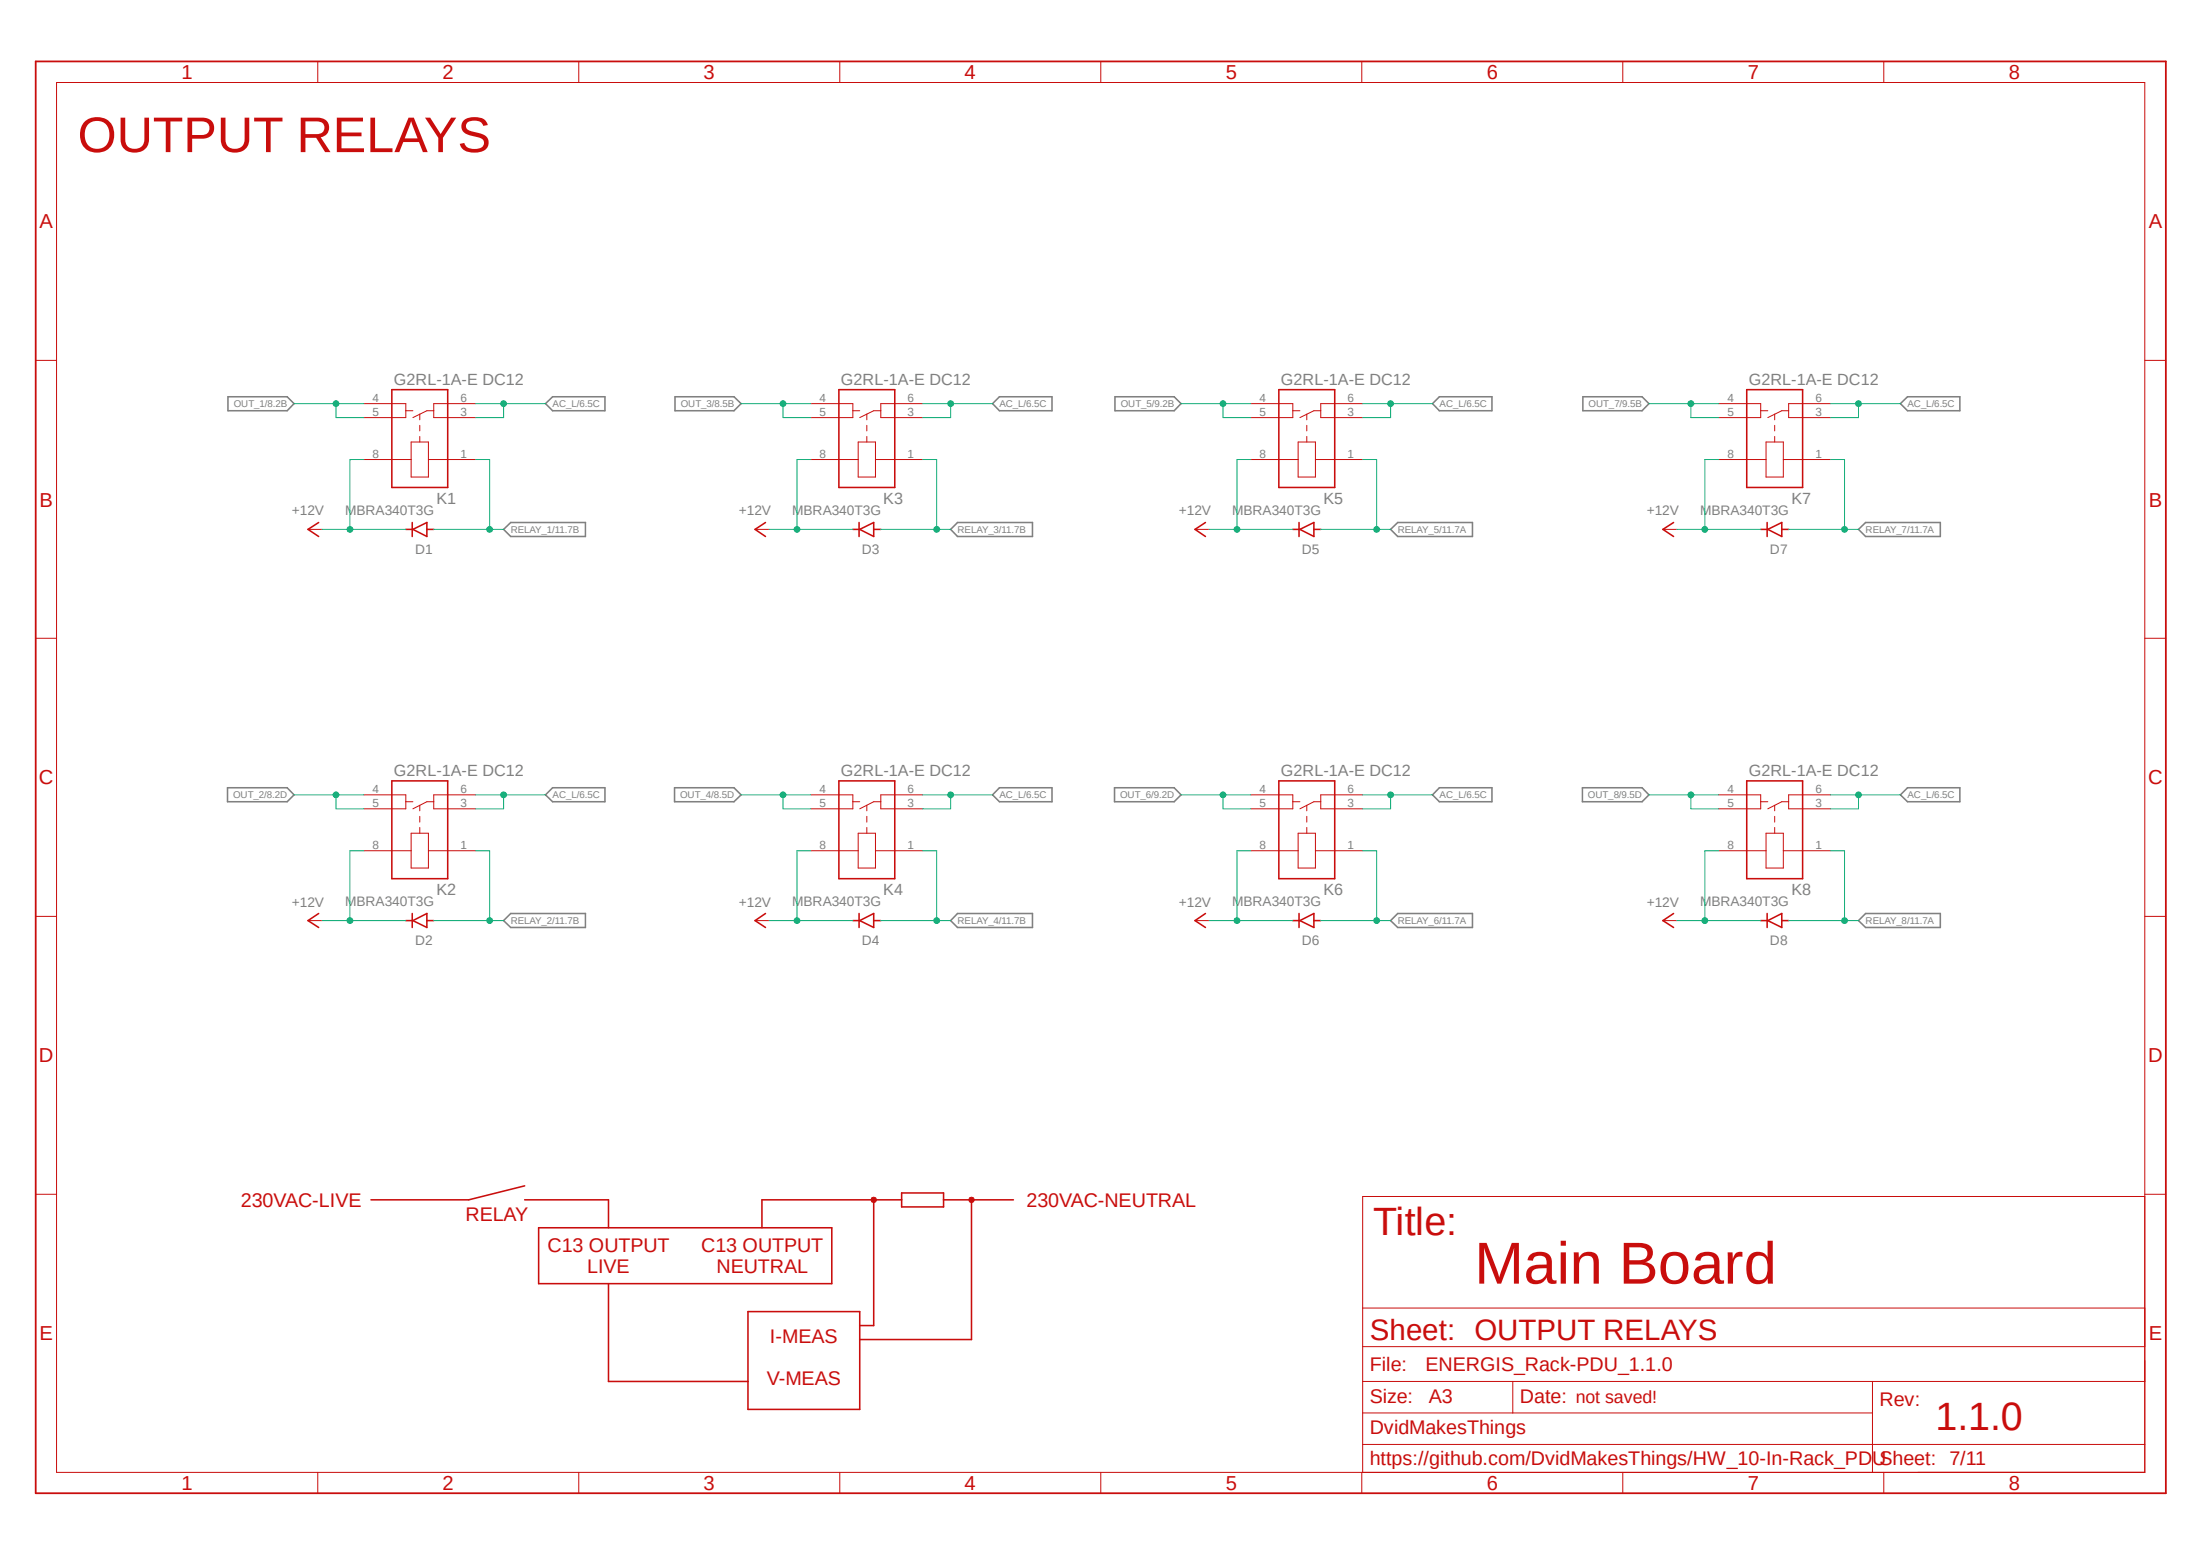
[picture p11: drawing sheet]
<svg xmlns="http://www.w3.org/2000/svg" width="420mm" height="297mm" viewBox="0 0 420 297" stroke-linecap="round" stroke-linejoin="round" font-family="sans-serif">
<path d="M6.3 11.4l407.6 274.2M413.9 11.4l-407.6 274.2" fill="none" stroke="#fff" stroke-width=".19"/>
<g fill="none" stroke="#808080" stroke-width=".3">
<path d="M43.5 75.7h11.3l1.3 1.3-1.3 1.4h-11.3zM104.1 77l1.4-1.3h10v2.7h-10zM128.9 75.7h11.2l1.4 1.3-1.4 1.4h-11.2zM189.5 77l1.3-1.3h10v2.7h-10zM212.9 75.7h11.3l1.3 1.3-1.3 1.4h-11.3zM273.5 77l1.3-1.3h10v2.7h-10zM302.2 75.7h11.3l1.3 1.3-1.3 1.4h-11.3zM362.8 77l1.4-1.3h9.9v2.7h-9.9zM182.8 99.7h14.3v2.7h-14.3l-1.3-1.4zM96.1 101l1.4-1.3h14.3v2.7h-14.3zM265.5 101l1.3-1.3h14.3v2.7h-14.3zM354.8 101l1.4-1.3h14.2v2.7h-14.2z"/>
<path d="M43.4 150.4h11.4l1.3 1.3-1.3 1.3h-11.4zM104.1 151.7l1.4-1.3h10v2.6h-10zM128.8 150.4h11.3l1.4 1.3-1.4 1.3h-11.3zM190.8 150.4h10v2.6h-10l-1.3-1.3zM212.8 150.4h11.4l1.3 1.3-1.3 1.3h-11.4zM274.8 150.4h10v2.6h-10l-1.3-1.3zM302.1 150.4h11.4l1.3 1.3-1.3 1.3h-11.4zM362.8 151.7l1.4-1.3h9.9v2.6h-9.9zM96.1 175.7l1.4-1.3h14.3v2.6h-14.3zM182.8 174.4h14.3v2.6h-14.3l-1.3-1.3zM265.5 175.7l1.3-1.3h14.3v2.6h-14.3zM356.2 174.4h14.2v2.6h-14.2l-1.4-1.3z"/>
</g>
<path d="M100.2 226.4l-10.7 2.6h-18.7M100.2 229h16v5.4M102.8 234.4h56v10.6h-56zM166.8 229v24h-2.7M172.1 229h-26.6v5.4M172.1 227.7h8v2.7h-8zM180.1 229h13.4M185.5 229v26.7h-21.4M116.2 245v18.7h26.6M142.8 250.4h21.3v18.6h-21.3z" fill="none" stroke="#c90d0c" stroke-width=".3"/>
<path d="M166.4 228.6l.4-.1 .4 .1 .1 .4-.1 .4-.4 .2-.4-.2-.1-.4z" fill-rule="evenodd" fill="#c90d0c"/>
<path d="M166.4 228.6l.4-.1 .4 .1 .1 .4-.1 .4-.4 .2-.4-.2-.1-.4z" fill="none" stroke="#c90d0c" stroke-width=".19"/>
<path d="M185.1 228.6l.4-.1 .3 .1 .2 .4-.2 .4-.3 .2-.4-.2-.1-.4z" fill-rule="evenodd" fill="#c90d0c"/>
<g fill="none" stroke="#c90d0c" stroke-width=".19">
<path d="M10.8 15.7h398.6v265.4h-398.6zM60.7 11.7v4M110.5 11.7v4M160.3 11.7v4M210.1 11.7v4M260 11.7v4M309.8 11.7v4M359.6 11.7v4M6.8 68.8h4M69.5 77h8v2.7h-8M77.5 78.4h1.3M80.1 79v1.1"/>
<path d="M82.8 78.4h-1.3l-2.7 1.3M90.8 77h-8v2.7h8M154.8 77h8v2.7h-8M162.8 78.4h1.3M165.5 79v1.1M168.1 78.4h-1.3l-2.7 1.3M176.1 77h-8v2.7h8M238.8 77h8v2.7h-8M246.8 78.4h1.4M249.5 79v1.1M252.1 78.4h-1.3l-2.6 1.3M260.1 77h-8v2.7h8"/>
<path d="M328.1 77h8v2.7h-8M336.1 78.4h1.4M338.8 79v1.1M341.5 78.4h-1.4l-2.6 1.3M349.5 77h-8v2.7h8M409.4 68.8h4.1M69.5 87.7h9M78.5 84.4h3.3v6.7h-3.3zM80.1 81.2v1.1M80.1 83.3v1.1M81.8 87.7h9M154.8 87.7h9"/>
<path d="M163.8 84.4h3.3v6.7h-3.3zM165.5 81.2v1.1M165.5 83.3v1.1M167.1 87.7h9M238.8 87.7h9M247.8 84.4h3.3v6.7h-3.3zM249.5 81.2v1.1M249.5 83.3v1.1M251.1 87.7h9M328.1 87.7h9M337.1 84.4h3.3v6.7h-3.3zM338.8 81.2v1.1"/>
<path d="M338.8 83.3v1.1M340.4 87.7h9.1M58.8 101h2.7M144.1 101h2.7M228.1 101h2.7M317.5 101h2.6M6.8 121.8h4M409.4 121.8h4.1M69.5 151.7h8v2.7h-8M77.5 153h1.3M78.5 159h3.3v6.7h-3.3zM80.1 153.7v1.1"/>
<path d="M80.1 155.8v1.1M80.1 157.9v1.1M82.8 153h-1.3l-2.7 1.4M90.8 151.7h-8v2.7h8M154.8 151.7h8v2.7h-8M162.8 153h1.3M163.8 159h3.3v6.7h-3.3zM165.5 153.7v1.1M165.5 155.8v1.1M165.5 157.9v1.1M168.1 153h-1.3l-2.7 1.4M176.1 151.7h-8v2.7h8"/>
<path d="M238.8 151.7h8v2.7h-8M246.8 153h1.4M247.8 159h3.3v6.7h-3.3zM249.5 153.7v1.1M249.5 155.8v1.1M249.5 157.9v1.1M252.1 153h-1.3l-2.6 1.4M260.1 151.7h-8v2.7h8M328.1 151.7h8v2.7h-8M336.1 153h1.4M337.1 159h3.3v6.7h-3.3zM338.8 153.7v1.1"/>
<path d="M338.8 155.8v1.1M338.8 157.9v1.1M341.5 153h-1.4l-2.6 1.4M349.5 151.7h-8v2.7h8M6.8 174.9h4M58.8 175.7h2.7M69.5 162.4h9M81.8 162.4h9M144.1 175.7h2.7M154.8 162.4h9M167.1 162.4h9M228.1 175.7h2.7"/>
<path d="M238.8 162.4h9M251.1 162.4h9M317.5 175.7h2.6M328.1 162.4h9M340.4 162.4h9.1M409.4 174.9h4.1M6.8 228h4M185.1 228.6l.4-.1 .3 .1 .2 .4-.2 .4-.3 .2-.4-.2-.1-.4zM409.4 228h4.1M409.4 228.4h-149.3v52.7M260.1 249.7h149.3M260.1 257h149.3"/>
<path d="M260.1 263.7h149.3M260.1 275.7h149.3M260.1 269.7h97.4M288.8 263.7v6M357.5 263.7v17.4M60.7 281.1v3.9M110.5 281.1v3.9M160.3 281.1v3.9M210.1 281.1v3.9M260 281.1v3.9M309.8 281.1v3.9M359.6 281.1v3.9"/>
</g>
<g fill="none" stroke="#c90d0c" stroke-width=".3">
<path d="M74.8 74.4h10.7v18.6h-10.7zM160.1 74.4h10.7v18.6h-10.7zM244.1 74.4h10.7v18.6h-10.7zM333.5 74.4h10.6v18.6h-10.6zM60.8 99.7l-2 1.3 2 1.4M78.7 99.7v2.7M146.1 99.7l-2 1.3 2 1.4M164 99.7v2.7M230.1 99.7l-2 1.3 2 1.4M248 99.7v2.7M319.5 99.7l-2 1.3 2 1.4M337.4 99.7v2.7"/>
<path d="M77.5 101h1.3M78.8 101l2.7-1.3v2.7zM81.5 101h1.3M162.8 101h1.3M164.1 101l2.7-1.3v2.7zM166.8 101h1.3M246.8 101h1.4M248.2 101l2.6-1.3v2.7zM250.8 101h1.3M336.1 101h1.4M337.5 101l2.6-1.3v2.7zM340.1 101h1.4"/>
<path d="M74.8 149.1h10.7v18.6h-10.7zM160.1 149.1h10.7v18.6h-10.7zM244.1 149.1h10.7v18.6h-10.7zM333.5 149.1h10.6v18.6h-10.6zM60.8 174.4l-2 1.3 2 1.3M77.5 175.7h1.3M78.7 174.4v2.6M78.8 175.7l2.7-1.3v2.6zM81.5 175.7h1.3M146.1 174.4l-2 1.3 2 1.3M162.8 175.7h1.3M164 174.4v2.6"/>
<path d="M164.1 175.7l2.7-1.3v2.6zM166.8 175.7h1.3M230.1 174.4l-2 1.3 2 1.3M246.8 175.7h1.4M248 174.4v2.6M248.2 175.7l2.6-1.3v2.6zM250.8 175.7h1.3M319.5 174.4l-2 1.3 2 1.3M336.1 175.7h1.4M337.4 174.4v2.6M337.5 175.7l2.6-1.3v2.6zM340.1 175.7h1.4"/>
</g>
<path d="M6.8 11.7h406.7v273.3h-406.7z" fill="none" stroke="#c90d0c" stroke-width=".34"/>
<path d="M90.8 87.7h2.7v13.3M82.8 101h13.3" fill="none" stroke="#0dab76" stroke-width=".19"/>
<circle cx="93.5" cy="101" r=".55" fill="#0dab76"/>
<g fill="none" stroke="#0dab76" stroke-width=".19">
<path d="M69.5 87.7h-2.7v13.3M61.5 101h16"/>
<circle cx="93.5" cy="101" r=".55"/>
</g>
<circle cx="66.8" cy="101" r=".55" fill="#0dab76"/>
<g fill="none" stroke="#0dab76" stroke-width=".19">
<path d="M61.5 175.7h16M69.5 162.4h-2.7v13.3"/>
<circle cx="66.8" cy="101" r=".55"/>
</g>
<circle cx="66.8" cy="175.7" r=".55" fill="#0dab76"/>
<g fill="none" stroke="#0dab76" stroke-width=".19">
<path d="M154.8 87.7h-2.7v13.3M146.8 101h16"/>
<circle cx="66.8" cy="175.7" r=".55"/>
</g>
<circle cx="152.1" cy="101" r=".55" fill="#0dab76"/>
<g fill="none" stroke="#0dab76" stroke-width=".19">
<path d="M146.8 175.7h16M154.8 162.4h-2.7v13.3"/>
<circle cx="152.1" cy="101" r=".55"/>
</g>
<circle cx="152.1" cy="175.7" r=".55" fill="#0dab76"/>
<g fill="none" stroke="#0dab76" stroke-width=".19">
<path d="M238.8 87.7h-2.7v13.3M230.8 101h16"/>
<circle cx="152.1" cy="175.7" r=".55"/>
</g>
<circle cx="236.1" cy="101" r=".55" fill="#0dab76"/>
<g fill="none" stroke="#0dab76" stroke-width=".19">
<path d="M230.8 175.7h16M238.8 162.4h-2.7v13.3"/>
<circle cx="236.1" cy="101" r=".55"/>
</g>
<circle cx="236.1" cy="175.7" r=".55" fill="#0dab76"/>
<g fill="none" stroke="#0dab76" stroke-width=".19">
<path d="M328.1 87.7h-2.6v13.3M320.1 101h16"/>
<circle cx="236.1" cy="175.7" r=".55"/>
</g>
<circle cx="325.5" cy="101" r=".55" fill="#0dab76"/>
<g fill="none" stroke="#0dab76" stroke-width=".19">
<path d="M320.1 175.7h16M328.1 162.4h-2.6v13.3"/>
<circle cx="325.5" cy="101" r=".55"/>
</g>
<circle cx="325.5" cy="175.7" r=".55" fill="#0dab76"/>
<g fill="none" stroke="#0dab76" stroke-width=".19">
<path d="M56.1 77h13.4M64.1 77v2.7h5.4"/>
<circle cx="325.5" cy="175.7" r=".55"/>
</g>
<circle cx="64.1" cy="77" r=".55" fill="#0dab76"/>
<g fill="none" stroke="#0dab76" stroke-width=".19">
<path d="M56.1 151.7h13.4M64.1 151.7v2.7h5.4"/>
<circle cx="64.1" cy="77" r=".55"/>
</g>
<circle cx="64.1" cy="151.7" r=".55" fill="#0dab76"/>
<g fill="none" stroke="#0dab76" stroke-width=".19">
<path d="M141.5 77h13.3M149.5 77v2.7h5.3"/>
<circle cx="64.1" cy="151.7" r=".55"/>
</g>
<circle cx="149.5" cy="77" r=".55" fill="#0dab76"/>
<g fill="none" stroke="#0dab76" stroke-width=".19">
<path d="M141.5 151.7h13.3M149.5 151.7v2.7h5.3"/>
<circle cx="149.5" cy="77" r=".55"/>
</g>
<circle cx="149.5" cy="151.7" r=".55" fill="#0dab76"/>
<g fill="none" stroke="#0dab76" stroke-width=".19">
<path d="M314.8 151.7h13.3M322.8 151.7v2.7h5.3"/>
<circle cx="149.5" cy="151.7" r=".55"/>
</g>
<circle cx="322.8" cy="151.7" r=".55" fill="#0dab76"/>
<g fill="none" stroke="#0dab76" stroke-width=".19">
<path d="M314.8 77h13.3M322.8 77v2.7h5.3"/>
<circle cx="322.8" cy="151.7" r=".55"/>
</g>
<circle cx="322.8" cy="77" r=".55" fill="#0dab76"/>
<g fill="none" stroke="#0dab76" stroke-width=".19">
<path d="M225.5 151.7h13.3M233.5 151.7v2.7h5.3"/>
<circle cx="322.8" cy="77" r=".55"/>
</g>
<circle cx="233.5" cy="151.7" r=".55" fill="#0dab76"/>
<g fill="none" stroke="#0dab76" stroke-width=".19">
<path d="M225.5 77h13.3M233.5 77v2.7h5.3"/>
<circle cx="233.5" cy="151.7" r=".55"/>
</g>
<circle cx="233.5" cy="77" r=".55" fill="#0dab76"/>
<g fill="none" stroke="#0dab76" stroke-width=".19">
<path d="M176.1 151.7h13.4M181.5 151.7v2.7h-5.4"/>
<circle cx="233.5" cy="77" r=".55"/>
</g>
<circle cx="181.5" cy="151.7" r=".55" fill="#0dab76"/>
<g fill="none" stroke="#0dab76" stroke-width=".19">
<path d="M90.8 77h13.3"/>
<circle cx="181.5" cy="151.7" r=".55"/>
</g>
<circle cx="96.1" cy="77" r=".55" fill="#0dab76"/>
<g fill="none" stroke="#0dab76" stroke-width=".19">
<path d="M96.1 77v2.7h-5.3M90.8 151.7h13.3"/>
<circle cx="96.1" cy="77" r=".55"/>
</g>
<circle cx="96.1" cy="151.7" r=".55" fill="#0dab76"/>
<g fill="none" stroke="#0dab76" stroke-width=".19">
<path d="M176.1 77h13.4M96.1 151.7v2.7h-5.3"/>
<circle cx="96.1" cy="151.7" r=".55"/>
</g>
<circle cx="181.5" cy="77" r=".55" fill="#0dab76"/>
<g fill="none" stroke="#0dab76" stroke-width=".19">
<path d="M181.5 77v2.7h-5.4M349.5 151.7h13.3"/>
<circle cx="181.5" cy="77" r=".55"/>
</g>
<circle cx="354.8" cy="151.7" r=".55" fill="#0dab76"/>
<g fill="none" stroke="#0dab76" stroke-width=".19">
<path d="M349.5 77h5.3M354.8 151.7v2.7h-5.3"/>
<circle cx="354.8" cy="151.7" r=".55"/>
</g>
<circle cx="354.8" cy="77" r=".55" fill="#0dab76"/>
<g fill="none" stroke="#0dab76" stroke-width=".19">
<path d="M362.8 77h-8v2.7h-5.3M260.1 151.7h13.4"/>
<circle cx="354.8" cy="77" r=".55"/>
</g>
<circle cx="265.5" cy="151.7" r=".55" fill="#0dab76"/>
<g fill="none" stroke="#0dab76" stroke-width=".19">
<path d="M260.1 77h5.4v2.7h-5.4M265.5 151.7v2.7h-5.4"/>
<circle cx="265.5" cy="151.7" r=".55"/>
</g>
<circle cx="265.5" cy="77" r=".55" fill="#0dab76"/>
<g fill="none" stroke="#0dab76" stroke-width=".19">
<path d="M265.5 77h8M82.8 175.7h13.3M90.8 162.4h2.7v13.3"/>
<circle cx="265.5" cy="77" r=".55"/>
</g>
<circle cx="93.5" cy="175.7" r=".55" fill="#0dab76"/>
<g fill="none" stroke="#0dab76" stroke-width=".19">
<path d="M176.1 87.7h2.7v13.3M168.1 101h13.4"/>
<circle cx="93.5" cy="175.7" r=".55"/>
</g>
<circle cx="178.8" cy="101" r=".55" fill="#0dab76"/>
<g fill="none" stroke="#0dab76" stroke-width=".19">
<path d="M168.1 175.7h13.4M176.1 162.4h2.7v13.3"/>
<circle cx="178.8" cy="101" r=".55"/>
</g>
<circle cx="178.8" cy="175.7" r=".55" fill="#0dab76"/>
<g fill="none" stroke="#0dab76" stroke-width=".19">
<path d="M260.1 87.7h2.7v13.3M252.1 101h13.4"/>
<circle cx="178.8" cy="175.7" r=".55"/>
</g>
<circle cx="262.8" cy="101" r=".55" fill="#0dab76"/>
<g fill="none" stroke="#0dab76" stroke-width=".19">
<path d="M252.1 175.7h13.4M260.1 162.4h2.7v13.3"/>
<circle cx="262.8" cy="101" r=".55"/>
</g>
<circle cx="262.8" cy="175.7" r=".55" fill="#0dab76"/>
<g fill="none" stroke="#0dab76" stroke-width=".19">
<path d="M349.5 87.7h2.6v13.3M341.5 101h13.3"/>
<circle cx="262.8" cy="175.7" r=".55"/>
</g>
<circle cx="352.1" cy="101" r=".55" fill="#0dab76"/>
<g fill="none" stroke="#0dab76" stroke-width=".19">
<path d="M341.5 175.7h13.3M349.5 162.4h2.6v13.3"/>
<circle cx="352.1" cy="101" r=".55"/>
</g>
<circle cx="352.1" cy="175.7" r=".55" fill="#0dab76"/>
<circle cx="352.1" cy="175.7" r=".55" fill="none" stroke="#0dab76" stroke-width=".19"/>
<text font-size="11.3" fill="#c90d0c" x="281.5" y="245">Main Board</text>
<text font-size="9.6" fill="#c90d0c" x="14.8" y="29">OUTPUT RELAYS</text>
<g font-size="7.5" fill="#c90d0c">
<text x="262.1" y="235.7">Title:</text>
<text x="369.5" y="273">1.1.0</text>
</g>
<text font-size="5.6" fill="#c90d0c" x="261.5" y="255.7">Sheet: OUTPUT RELAYS</text>
<g font-size="3.9" fill="#c90d0c">
<text x="34.7" y="15.1">1</text>
<text x="84.5" y="15.1">2</text>
<text x="134.3" y="15.1">3</text>
<text x="184.2" y="15.1">4</text>
<text x="234" y="15.1">5</text>
<text x="283.8" y="15.1">6</text>
<text x="333.7" y="15.1">7</text>
<text x="383.5" y="15.1">8</text>
<text x="7.5" y="43.6">A</text>
<text x="410.2" y="43.6">A</text>
<text x="7.5" y="96.7">B</text>
<text x="410.2" y="96.7">B</text>
<text x="7.4" y="149.7">C</text>
<text x="410.1" y="149.7">C</text>
<text x="7.4" y="202.8">D</text>
<text x="410.1" y="202.8">D</text>
<text x="7.5" y="255.9">E</text>
<text x="410.2" y="255.9">E</text>
<text x="34.7" y="284.4">1</text>
<text x="84.5" y="284.4">2</text>
<text x="134.3" y="284.4">3</text>
<text x="184.2" y="284.4">4</text>
<text x="234" y="284.4">5</text>
<text x="283.8" y="284.4">6</text>
<text x="333.7" y="284.4">7</text>
<text x="383.5" y="284.4">8</text>
</g>
<g font-size="3.8" fill="#c90d0c">
<text x="46" y="230.3">230VAC-LIVE</text>
<text x="88.9" y="233">RELAY</text>
<text x="196" y="230.3">230VAC-NEUTRAL</text>
<text x="104.5" y="239">C13 OUTPUT</text>
<text x="133.9" y="239">C13 OUTPUT</text>
<text x="112.1" y="243">LIVE</text>
<text x="136.8" y="243">NEUTRAL</text>
<text x="147" y="256.4">I-MEAS</text>
<text x="261.5" y="261.7">File:</text>
<text x="272.2" y="261.7">ENERGIS_Rack-PDU_1.1.0</text>
<text x="146.4" y="264.3">V-MEAS</text>
<text x="261.5" y="267.7">Size:</text>
<text x="272.8" y="267.7">A3</text>
<text x="290.2" y="267.7">Date: not saved!</text>
<text x="358.8" y="268.4">Rev:</text>
<text x="261.5" y="273.7">DvidMakesThings</text>
<text x="261.5" y="279.7">https://github.com/DvidMakesThings/HW_10-In-Rack_PDUSheet: 7/11</text>
</g>
<g font-size="3.1" fill="#808080">
<text x="75.2" y="73.5">G2RL-1A-E DC12</text>
<text x="160.5" y="73.5">G2RL-1A-E DC12</text>
<text x="244.5" y="73.5">G2RL-1A-E DC12</text>
<text x="333.8" y="73.5">G2RL-1A-E DC12</text>
<text x="83.3" y="96.2">K1</text>
<text x="168.6" y="96.2">K3</text>
<text x="252.6" y="96.2">K5</text>
<text x="342" y="96.2">K7</text>
<text x="75.2" y="148.1">G2RL-1A-E DC12</text>
<text x="160.5" y="148.1">G2RL-1A-E DC12</text>
<text x="244.5" y="148.1">G2RL-1A-E DC12</text>
<text x="333.8" y="148.1">G2RL-1A-E DC12</text>
<text x="83.3" y="170.8">K2</text>
<text x="168.6" y="170.8">K4</text>
<text x="252.6" y="170.8">K6</text>
<text x="342" y="170.8">K8</text>
</g>
<g font-size="2.6" fill="#808080">
<text x="55.7" y="98.4">+12V</text>
<text x="65.9" y="98.2">MBRA340T3G</text>
<text x="141.1" y="98.4">+12V</text>
<text x="151.3" y="98.2">MBRA340T3G</text>
<text x="225" y="98.4">+12V</text>
<text x="235.2" y="98.2">MBRA340T3G</text>
<text x="314.4" y="98.4">+12V</text>
<text x="324.6" y="98.2">MBRA340T3G</text>
<text x="79.2" y="105.7">D1</text>
<text x="164.5" y="105.7">D3</text>
<text x="248.5" y="105.7">D5</text>
<text x="337.9" y="105.7">D7</text>
<text x="55.7" y="173.1">+12V</text>
<text x="65.9" y="172.8">MBRA340T3G</text>
<text x="141.1" y="173.1">+12V</text>
<text x="151.3" y="172.8">MBRA340T3G</text>
<text x="225" y="173.1">+12V</text>
<text x="235.2" y="172.8">MBRA340T3G</text>
<text x="314.4" y="173.1">+12V</text>
<text x="324.6" y="172.8">MBRA340T3G</text>
<text x="79.2" y="180.3">D2</text>
<text x="164.5" y="180.3">D4</text>
<text x="248.5" y="180.3">D6</text>
<text x="337.9" y="180.3">D8</text>
</g>
<g font-size="2.2" fill="#808080">
<text x="71.1" y="76.7">4</text>
<text x="87.9" y="76.7">6</text>
<text x="156.5" y="76.7">4</text>
<text x="173.3" y="76.7">6</text>
<text x="240.5" y="76.7">4</text>
<text x="257.3" y="76.7">6</text>
<text x="329.8" y="76.7">4</text>
<text x="346.6" y="76.7">6</text>
<text x="71.1" y="79.3">5</text>
<text x="87.9" y="79.3">3</text>
<text x="156.5" y="79.3">5</text>
<text x="173.3" y="79.3">3</text>
<text x="240.5" y="79.3">5</text>
<text x="257.3" y="79.3">3</text>
<text x="329.8" y="79.3">5</text>
<text x="346.6" y="79.3">3</text>
<text x="71.1" y="87.3">8</text>
<text x="87.9" y="87.3">1</text>
<text x="156.5" y="87.3">8</text>
<text x="173.3" y="87.3">1</text>
<text x="240.5" y="87.3">8</text>
<text x="257.3" y="87.3">1</text>
<text x="329.8" y="87.3">8</text>
<text x="346.6" y="87.3">1</text>
<text x="71.1" y="151.3">4</text>
<text x="71.1" y="154">5</text>
<text x="87.9" y="154">3</text>
<text x="87.9" y="151.3">6</text>
<text x="156.5" y="151.3">4</text>
<text x="156.5" y="154">5</text>
<text x="173.3" y="154">3</text>
<text x="173.3" y="151.3">6</text>
<text x="240.5" y="151.3">4</text>
<text x="240.5" y="154">5</text>
<text x="257.3" y="154">3</text>
<text x="257.3" y="151.3">6</text>
<text x="329.8" y="151.3">4</text>
<text x="329.8" y="154">5</text>
<text x="346.6" y="154">3</text>
<text x="346.6" y="151.3">6</text>
<text x="71.1" y="162">8</text>
<text x="87.9" y="162">1</text>
<text x="156.5" y="162">8</text>
<text x="173.3" y="162">1</text>
<text x="240.5" y="162">8</text>
<text x="257.3" y="162">1</text>
<text x="329.8" y="162">8</text>
<text x="346.6" y="162">1</text>
</g>
<g font-size="1.9" fill="#808080">
<text x="44.6" y="77.7">OUT_1/8.2B</text>
<text x="105.5" y="77.7">AC_L/6.5C</text>
<text x="130" y="77.7">OUT_3/8.5B</text>
<text x="190.8" y="77.7">AC_L/6.5C</text>
<text x="213.9" y="77.7">OUT_5/9.2B</text>
<text x="274.8" y="77.7">AC_L/6.5C</text>
<text x="303.3" y="77.7">OUT_7/9.5B</text>
<text x="364.1" y="77.7">AC_L/6.5C</text>
<text x="97.5" y="101.7">RELAY_1/11.7B</text>
<text x="182.8" y="101.7">RELAY_3/11.7B</text>
<text x="266.8" y="101.7">RELAY_5/11.7A</text>
<text x="356.1" y="101.7">RELAY_7/11.7A</text>
<text x="44.5" y="152.4">OUT_2/8.2D</text>
<text x="105.5" y="152.4">AC_L/6.5C</text>
<text x="129.8" y="152.4">OUT_4/8.5D</text>
<text x="190.8" y="152.4">AC_L/6.5C</text>
<text x="213.8" y="152.4">OUT_6/9.2D</text>
<text x="274.8" y="152.4">AC_L/6.5C</text>
<text x="303.1" y="152.4">OUT_8/9.5D</text>
<text x="364.1" y="152.4">AC_L/6.5C</text>
<text x="97.5" y="176.4">RELAY_2/11.7B</text>
<text x="182.8" y="176.4">RELAY_4/11.7B</text>
<text x="266.8" y="176.4">RELAY_6/11.7A</text>
<text x="356.1" y="176.4">RELAY_8/11.7A</text>
</g>
</svg>
